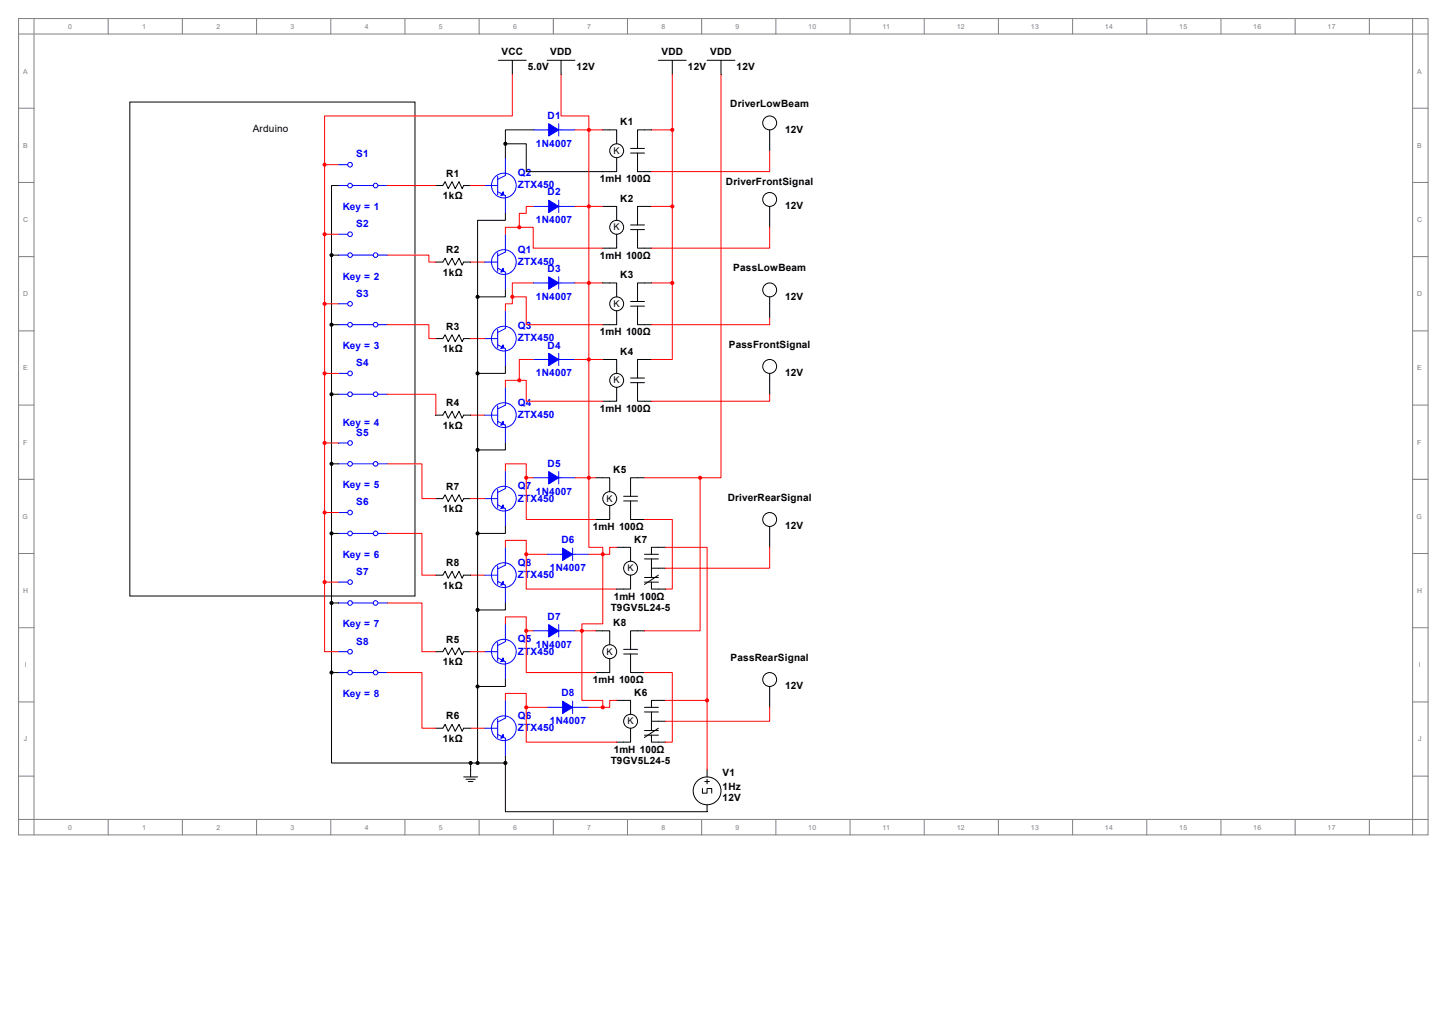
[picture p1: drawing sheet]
<svg xmlns="http://www.w3.org/2000/svg" width="594mm" height="420mm" viewBox="0 0 594 420" stroke-linecap="round" stroke-linejoin="round" font-family="sans-serif">
<g fill="none" stroke="#808080" stroke-width=".41">
<path d="M7.6 7.6h578.8v335.1h-578.8zM7.6 14h578.8M14 7.6v335.1M44.4 7.6v6.4M74.9 7.6v6.4M105.3 7.6v6.4M135.8 7.6v6.4M166.3 7.6v6.4M196.7 7.6v6.4M227.2 7.6v6.4M257.6 7.6v6.4M288.1 7.6v6.4"/>
<path d="M318.6 7.6v6.4M349 7.6v6.4M379.5 7.6v6.4M409.9 7.6v6.4M440.4 7.6v6.4M470.9 7.6v6.4M501.3 7.6v6.4M531.8 7.6v6.4M562.2 7.6v6.4M580 7.6v335.1M7.6 44.4h6.4M580 44.4h6.4"/>
<path d="M7.6 74.9h6.4M580 74.9h6.4M7.6 105.3h6.4M580 105.3h6.4M7.6 135.8h6.4M580 135.8h6.4M7.6 166.3h6.4M580 166.3h6.4M7.6 196.7h6.4M580 196.7h6.4M7.6 227.2h6.4M580 227.2h6.4"/>
<path d="M7.6 257.7h6.4M580 257.7h6.4M7.6 288.1h6.4M580 288.1h6.4M7.6 318.6h6.4M580 318.6h6.4M7.6 336.3h578.8M44.4 336.3v6.4M74.9 336.3v6.4M105.3 336.3v6.4M135.8 336.3v6.4M166.3 336.3v6.4"/>
<path d="M196.7 336.3v6.4M227.2 336.3v6.4M257.6 336.3v6.4M288.1 336.3v6.4M318.6 336.3v6.4M349 336.3v6.4M379.5 336.3v6.4M409.9 336.3v6.4M440.4 336.3v6.4M470.9 336.3v6.4M501.3 336.3v6.4M531.8 336.3v6.4"/>
<path d="M562.2 336.3v6.4"/>
</g>
<path d="M224.6 24.8h11.5M230.4 24.8v5.7M53.3 41.9h117.1v202.7h-117.1zM190.4 318.9h5.7M191.3 319.8h3.8M193.2 316v2.9M192.3 320.8h1.9" fill="none" stroke="#000" stroke-width=".41"/>
<path d="M144.7 76.2h8.6" fill="none" stroke="#00f" stroke-width=".41"/>
<g fill="none" stroke="#00f" stroke-width=".41">
<path d="M139 76.2h3.8"/>
<circle cx="143.7" cy="76.2" r=".95"/>
</g>
<g fill="none" stroke="#00f" stroke-width=".41">
<path d="M139 67.6h3.8"/>
<circle cx="143.7" cy="67.6" r=".95"/>
</g>
<g fill="none" stroke="#00f" stroke-width=".41">
<path d="M155.2 76.2h3.8M144.7 104.7h8.6"/>
<circle cx="154.2" cy="76.2" r=".95"/>
</g>
<g fill="none" stroke="#00f" stroke-width=".41">
<path d="M139 104.7h3.8"/>
<circle cx="143.7" cy="104.7" r=".95"/>
</g>
<g fill="none" stroke="#00f" stroke-width=".41">
<path d="M139 96.1h3.8"/>
<circle cx="143.7" cy="96.1" r=".95"/>
</g>
<g fill="none" stroke="#00f" stroke-width=".41">
<path d="M155.2 104.7h3.8M144.7 133.3h8.6"/>
<circle cx="154.2" cy="104.7" r=".95"/>
</g>
<g fill="none" stroke="#00f" stroke-width=".41">
<path d="M139 133.3h3.8"/>
<circle cx="143.7" cy="133.3" r=".95"/>
</g>
<g fill="none" stroke="#00f" stroke-width=".41">
<path d="M139 124.7h3.8"/>
<circle cx="143.7" cy="124.7" r=".95"/>
</g>
<g fill="none" stroke="#00f" stroke-width=".41">
<path d="M155.2 133.3h3.8M144.7 161.8h8.6"/>
<circle cx="154.2" cy="133.3" r=".95"/>
</g>
<g fill="none" stroke="#00f" stroke-width=".41">
<path d="M139 161.8h3.8"/>
<circle cx="143.7" cy="161.8" r=".95"/>
</g>
<g fill="none" stroke="#00f" stroke-width=".41">
<path d="M139 153.3h3.8"/>
<circle cx="143.7" cy="153.3" r=".95"/>
</g>
<g fill="none" stroke="#00f" stroke-width=".41">
<path d="M155.2 161.8h3.8M144.7 190.4h8.6"/>
<circle cx="154.2" cy="161.8" r=".95"/>
</g>
<g fill="none" stroke="#00f" stroke-width=".41">
<path d="M139 190.4h3.8"/>
<circle cx="143.7" cy="190.4" r=".95"/>
</g>
<g fill="none" stroke="#00f" stroke-width=".41">
<path d="M139 181.8h3.8"/>
<circle cx="143.7" cy="181.8" r=".95"/>
</g>
<g fill="none" stroke="#00f" stroke-width=".41">
<path d="M155.2 190.4h3.8M144.7 218.9h8.6"/>
<circle cx="154.2" cy="190.4" r=".95"/>
</g>
<g fill="none" stroke="#00f" stroke-width=".41">
<path d="M139 218.9h3.8"/>
<circle cx="143.7" cy="218.9" r=".95"/>
</g>
<g fill="none" stroke="#00f" stroke-width=".41">
<path d="M139 210.4h3.8"/>
<circle cx="143.7" cy="210.4" r=".95"/>
</g>
<g fill="none" stroke="#00f" stroke-width=".41">
<path d="M155.2 218.9h3.8"/>
<circle cx="154.2" cy="218.9" r=".95"/>
</g>
<g fill="none" stroke="#000" stroke-width=".41">
<path d="M204.7 24.8h11.4M210.4 24.8v5.7M136.1 218.9h2.9"/>
<circle cx="136.1" cy="218.9" r=".63"/>
</g>
<circle cx="136.1" cy="218.9" r=".63" fill="#000"/>
<path d="M225.3 50.8l4.1 2.5-4.1 2.5z" fill="#00f"/>
<path d="M224.6 53.3h5.8M225.3 50.8l4.1 2.5-4.1 2.5zM229.4 50.8v5" fill="none" stroke="#00f" stroke-width=".41"/>
<path d="M218.9 53.3h5.7" fill="none" stroke="#00f" stroke-width=".41"/>
<g fill="none" stroke="#00f" stroke-width=".41">
<path d="M230.4 53.3h5.7M204.3 72.4v7.6M204.3 78.7l3.2 1.6v1.6M207.5 70.4v1.6l-3.2 1.6"/>
<circle cx="206.9" cy="76.2" r="5.1"/>
</g>
<g fill="none" stroke="#000" stroke-width=".41">
<path d="M247.5 53.3h5.7v5.7M267.5 53.3h-5.7v7.6M179 76.2h2.8l1-1.6 1.2 2.8 1.6-2.8 1.3 2.8 1.6-2.8 1.2 2.8 .7-1.2h2.8M253.2 64.7v5.7h-5.7M258.9 60.9h5.7M258.9 62.8h5.7M261.8 62.8v7.6h5.7"/>
<circle cx="253.2" cy="61.9" r="2.85"/>
</g>
<path d="M206.6 78.7l.3 1.3-1.3 .3z" fill="#00f"/>
<path d="M201.8 76.2h2.5M206.6 78.7l.3 1.3-1.3 .3z" fill="none" stroke="#00f" stroke-width=".41"/>
<path d="M207.5 64.7v5.7" fill="none" stroke="#00f" stroke-width=".41"/>
<path d="M198.9 76.2h2.9" fill="none" stroke="#00f" stroke-width=".41"/>
<path d="M207.5 81.9v5.7M144.7 247.5h8.6" fill="none" stroke="#00f" stroke-width=".41"/>
<path d="M193.2 76.2h5.7" fill="none" stroke="#f00" stroke-width=".41"/>
<g fill="none" stroke="#00f" stroke-width=".41">
<path d="M139 247.5h3.8"/>
<circle cx="143.7" cy="247.5" r=".95"/>
</g>
<g fill="none" stroke="#00f" stroke-width=".41">
<path d="M139 238.9h3.8"/>
<circle cx="143.7" cy="238.9" r=".95"/>
</g>
<g fill="none" stroke="#00f" stroke-width=".41">
<path d="M155.2 247.5h3.8M144.7 276.1h8.6"/>
<circle cx="154.2" cy="247.5" r=".95"/>
</g>
<g fill="none" stroke="#00f" stroke-width=".41">
<path d="M139 276.1h3.8"/>
<circle cx="143.7" cy="276.1" r=".95"/>
</g>
<g fill="none" stroke="#00f" stroke-width=".41">
<path d="M139 267.5h3.8"/>
<circle cx="143.7" cy="267.5" r=".95"/>
</g>
<g fill="none" stroke="#00f" stroke-width=".41">
<path d="M155.2 276.1h3.8"/>
<circle cx="154.2" cy="276.1" r=".95"/>
</g>
<g fill="#000">
<circle cx="136.1" cy="104.7" r=".63"/>
<circle cx="136.1" cy="133.3" r=".63"/>
<circle cx="136.1" cy="161.8" r=".63"/>
<circle cx="136.1" cy="190.4" r=".63"/>
<circle cx="136.1" cy="247.5" r=".63"/>
<circle cx="136.1" cy="276.1" r=".63"/>
</g>
<g fill="none" stroke="#000" stroke-width=".41">
<path d="M139 76.2h-2.9v28.5M136.1 104.7v171.4h2.9M136.1 104.7h2.9M136.1 133.3h2.9M136.1 161.8h2.9M136.1 190.4h2.9M136.1 247.5h2.9"/>
<circle cx="136.1" cy="104.7" r=".63"/>
<circle cx="136.1" cy="133.3" r=".63"/>
<circle cx="136.1" cy="161.8" r=".63"/>
<circle cx="136.1" cy="190.4" r=".63"/>
<circle cx="136.1" cy="247.5" r=".63"/>
<circle cx="136.1" cy="276.1" r=".63"/>
</g>
<path d="M159 76.2h20" fill="none" stroke="#f00" stroke-width=".41"/>
<circle cx="133.3" cy="67.6" r=".63" fill="#f00"/>
<g fill="none" stroke="#f00" stroke-width=".41">
<path d="M210.4 30.5v17.1h-77.1v20h5.7"/>
<circle cx="133.3" cy="67.6" r=".63"/>
</g>
<circle cx="133.3" cy="96.1" r=".63" fill="#f00"/>
<g fill="none" stroke="#f00" stroke-width=".41">
<path d="M133.3 67.6v28.5h5.7"/>
<circle cx="133.3" cy="96.1" r=".63"/>
</g>
<circle cx="133.3" cy="124.7" r=".63" fill="#f00"/>
<g fill="none" stroke="#f00" stroke-width=".41">
<path d="M133.3 96.1v28.6h5.7"/>
<circle cx="133.3" cy="124.7" r=".63"/>
</g>
<circle cx="133.3" cy="153.3" r=".63" fill="#f00"/>
<g fill="none" stroke="#f00" stroke-width=".41">
<path d="M133.3 124.7v28.6h5.7"/>
<circle cx="133.3" cy="153.3" r=".63"/>
</g>
<circle cx="133.3" cy="181.8" r=".63" fill="#f00"/>
<g fill="none" stroke="#f00" stroke-width=".41">
<path d="M133.3 153.3v28.5h5.7"/>
<circle cx="133.3" cy="181.8" r=".63"/>
</g>
<circle cx="133.3" cy="210.4" r=".63" fill="#f00"/>
<g fill="none" stroke="#f00" stroke-width=".41">
<path d="M133.3 181.8v28.6h5.7"/>
<circle cx="133.3" cy="210.4" r=".63"/>
</g>
<circle cx="133.3" cy="238.9" r=".63" fill="#f00"/>
<g fill="none" stroke="#f00" stroke-width=".41">
<path d="M133.3 210.4v28.5M133.3 238.9v28.6h5.7M133.3 238.9h5.7"/>
<circle cx="133.3" cy="238.9" r=".63"/>
</g>
<circle cx="207.5" cy="59" r=".63" fill="#000"/>
<g fill="none" stroke="#000" stroke-width=".41">
<path d="M207.5 59h8.6v11.4h31.4M207.5 59v5.7M218.9 53.3h-11.4v5.7"/>
<circle cx="207.5" cy="59" r=".63"/>
</g>
<circle cx="241.8" cy="53.3" r=".63" fill="#f00"/>
<g fill="none" stroke="#f00" stroke-width=".41">
<path d="M236.1 53.3h11.4"/>
<circle cx="241.8" cy="53.3" r=".63"/>
</g>
<path d="M225.3 82.2l4.1 2.5-4.1 2.6z" fill="#00f"/>
<path d="M224.6 84.7h5.8M225.3 82.2l4.1 2.5-4.1 2.6zM229.4 82.2v5.1" fill="none" stroke="#00f" stroke-width=".41"/>
<path d="M218.9 84.7h5.7" fill="none" stroke="#00f" stroke-width=".41"/>
<g fill="none" stroke="#00f" stroke-width=".41">
<path d="M230.4 84.7h5.7M204.3 103.8v7.6M204.3 110.1l3.2 1.6v1.6M207.5 101.9v1.5l-3.2 1.6"/>
<circle cx="206.9" cy="107.6" r="5.1"/>
</g>
<g fill="none" stroke="#000" stroke-width=".41">
<path d="M247.5 84.7h5.7v5.7M253.2 96.1v5.8h-5.7M258.9 92.3h5.7M258.9 94.2h5.7M261.8 94.2v7.7h5.7M267.5 84.7h-5.7v7.6M179 107.6h2.8l1-1.6 1.2 2.8 1.6-2.8 1.3 2.8 1.6-2.8 1.2 2.8 .7-1.2h2.8"/>
<circle cx="253.2" cy="93.3" r="2.85"/>
</g>
<path d="M206.6 110.1l.3 1.3-1.3 .3z" fill="#00f"/>
<path d="M201.8 107.6h2.5M206.6 110.1l.3 1.3-1.3 .3z" fill="none" stroke="#00f" stroke-width=".41"/>
<path d="M207.5 96.1v5.8" fill="none" stroke="#00f" stroke-width=".41"/>
<path d="M198.9 107.6h2.9" fill="none" stroke="#00f" stroke-width=".41"/>
<path d="M207.5 113.3v5.7" fill="none" stroke="#00f" stroke-width=".41"/>
<path d="M225.3 113.6l4.1 2.5-4.1 2.6z" fill="#00f"/>
<path d="M224.6 116.1h5.8M225.3 113.6l4.1 2.5-4.1 2.6zM229.4 113.6v5.1" fill="none" stroke="#00f" stroke-width=".41"/>
<path d="M218.9 116.1h5.7" fill="none" stroke="#00f" stroke-width=".41"/>
<g fill="none" stroke="#00f" stroke-width=".41">
<path d="M230.4 116.1h5.7M204.3 135.2v7.6M207.5 133.3v1.6l-3.2 1.5M204.3 141.5l3.2 1.6v1.6"/>
<circle cx="206.9" cy="139" r="5.1"/>
</g>
<g fill="none" stroke="#000" stroke-width=".41">
<path d="M247.5 116.1h5.7v5.7M267.5 116.1h-5.7v7.7M179 139h2.8l1-1.6 1.2 2.9 1.6-2.9 1.3 2.9 1.6-2.9 1.2 2.9 .7-1.3h2.8M253.2 127.6v5.7h-5.7M258.9 123.8h5.7M258.9 125.7h5.7M261.8 125.7v7.6h5.7"/>
<circle cx="253.2" cy="124.7" r="2.85"/>
</g>
<path d="M206.6 141.5l.3 1.3-1.3 .3z" fill="#00f"/>
<path d="M201.8 139h2.5M206.6 141.5l.3 1.3-1.3 .3z" fill="none" stroke="#00f" stroke-width=".41"/>
<path d="M207.5 127.6v5.7" fill="none" stroke="#00f" stroke-width=".41"/>
<path d="M198.9 139h2.9" fill="none" stroke="#00f" stroke-width=".41"/>
<path d="M207.5 144.7v5.7" fill="none" stroke="#00f" stroke-width=".41"/>
<path d="M225.3 145l4.1 2.6-4.1 2.5z" fill="#00f"/>
<path d="M224.6 147.6h5.8M225.3 145l4.1 2.6-4.1 2.5zM229.4 145v5.1" fill="none" stroke="#00f" stroke-width=".41"/>
<path d="M218.9 147.6h5.7" fill="none" stroke="#00f" stroke-width=".41"/>
<g fill="none" stroke="#00f" stroke-width=".41">
<path d="M230.4 147.6h5.7M204.3 166.6v7.6M204.3 172.9l3.2 1.6v1.6M207.5 164.7v1.6l-3.2 1.6"/>
<circle cx="206.9" cy="170.4" r="5.1"/>
</g>
<g fill="none" stroke="#000" stroke-width=".41">
<path d="M247.5 147.6h5.7v5.7M253.2 159v5.7h-5.7M258.9 155.2h5.7M258.9 157.1h5.7M261.8 157.1v7.6h5.7M267.5 147.6h-5.7v7.6M179 170.4h2.8l1-1.6 1.2 2.9 1.6-2.9 1.3 2.9 1.6-2.9 1.2 2.9 .7-1.3h2.8"/>
<circle cx="253.2" cy="156.1" r="2.85"/>
</g>
<path d="M206.6 172.9l.3 1.3-1.3 .3z" fill="#00f"/>
<path d="M201.8 170.4h2.5M206.6 172.9l.3 1.3-1.3 .3z" fill="none" stroke="#00f" stroke-width=".41"/>
<path d="M207.5 159v5.7" fill="none" stroke="#00f" stroke-width=".41"/>
<path d="M198.9 170.4h2.9" fill="none" stroke="#00f" stroke-width=".41"/>
<g fill="none" stroke="#00f" stroke-width=".41">
<path d="M207.5 176.1v5.7M207.5 199v1.5l-3.2 1.6M204.3 207.2l3.2 1.6v1.6M204.3 200.9v7.6"/>
<circle cx="206.9" cy="204.7" r="5.1"/>
</g>
<path d="M193.2 107.6h5.7M193.2 139h5.7M193.2 170.4h5.7" fill="none" stroke="#f00" stroke-width=".41"/>
<circle cx="193.2" cy="313.2" r=".63" fill="#000"/>
<g fill="none" stroke="#000" stroke-width=".41">
<path d="M179 204.7h2.8l1-1.6 1.2 2.8 1.6-2.8 1.3 2.8 1.6-2.8 1.2 2.8 .7-1.2h2.8M253.2 224.7h5.7v5.7M258.9 236.1v5.7h-5.7M264.6 227.5h5.7M264.6 229.4h5.7M264.6 237h5.7M264.6 238.9h5.7M267.5 238.9v2.9h5.7M267.5 233.2h5.7M267.5 229.4v7.6M270.3 236.1l-5.7 3.8M273.2 224.7h-5.7v2.8"/>
<path d="M136.1 276.1v37.1h57.1v2.8"/>
<circle cx="258.9" cy="233.2" r="2.85"/>
<circle cx="193.2" cy="313.2" r=".63"/>
</g>
<path d="M206.6 207.2l.3 1.3-1.3 .3z" fill="#00f"/>
<path d="M201.8 204.7h2.5M206.6 207.2l.3 1.3-1.3 .3z" fill="none" stroke="#00f" stroke-width=".41"/>
<path d="M207.5 193.2v5.8" fill="none" stroke="#00f" stroke-width=".41"/>
<path d="M198.9 204.7h2.9" fill="none" stroke="#00f" stroke-width=".41"/>
<g fill="none" stroke="#00f" stroke-width=".41">
<path d="M207.5 210.4v5.7M204.3 238.6l3.2 1.6v1.6M204.3 232.3v7.6M207.5 230.4v1.5l-3.2 1.6"/>
<circle cx="206.9" cy="236.1" r="5.1"/>
</g>
<path d="M179 236.1h2.8l1-1.6 1.2 2.8 1.6-2.8 1.3 2.8 1.6-2.8 1.2 2.8 .7-1.2h2.8" fill="none" stroke="#000" stroke-width=".41"/>
<path d="M206.6 238.6l.3 1.3-1.3 .3z" fill="#00f"/>
<path d="M201.8 236.1h2.5M206.6 238.6l.3 1.3-1.3 .3z" fill="none" stroke="#00f" stroke-width=".41"/>
<path d="M207.5 224.7v5.7" fill="none" stroke="#00f" stroke-width=".41"/>
<path d="M198.9 236.1h2.9" fill="none" stroke="#00f" stroke-width=".41"/>
<path d="M207.5 241.8v5.7" fill="none" stroke="#00f" stroke-width=".41"/>
<path d="M159 104.7h17.1v2.9h2.9M193.2 204.7h5.7M193.2 236.1h5.7" fill="none" stroke="#f00" stroke-width=".41"/>
<g fill="none" stroke="#000" stroke-width=".41">
<path d="M290.3 316v2.9M290.3 319.8v1.9M288.4 323.7v1.9h1.9v-1.9h1.9v1.9M289.4 320.8h1.9M290.3 330.3v2.9"/>
<circle cx="290.3" cy="324.6" r="5.7"/>
</g>
<circle cx="213.2" cy="93.3" r=".63" fill="#f00"/>
<g fill="none" stroke="#f00" stroke-width=".41">
<path d="M213.2 93.3h-5.7v2.8M213.2 93.3h5.7v8.6h28.6M218.9 84.7h-2.8v2.9h-2.9v5.7"/>
<circle cx="213.2" cy="93.3" r=".63"/>
</g>
<circle cx="241.8" cy="84.7" r=".63" fill="#f00"/>
<g fill="none" stroke="#f00" stroke-width=".41">
<path d="M241.8 53.3v31.4M236.1 84.7h11.4"/>
<circle cx="241.8" cy="84.7" r=".63"/>
</g>
<circle cx="241.8" cy="116.1" r=".63" fill="#f00"/>
<g fill="none" stroke="#f00" stroke-width=".41">
<path d="M241.8 84.7v31.4M236.1 116.1h11.4"/>
<circle cx="241.8" cy="116.1" r=".63"/>
</g>
<circle cx="241.8" cy="147.5" r=".63" fill="#f00"/>
<g fill="none" stroke="#f00" stroke-width=".41">
<path d="M241.8 116.1v31.5M236.1 147.6h11.4"/>
<circle cx="241.8" cy="147.5" r=".63"/>
</g>
<g fill="#000">
<circle cx="196.1" cy="121.8" r=".63"/>
<circle cx="196.1" cy="153.3" r=".63"/>
</g>
<g fill="none" stroke="#000" stroke-width=".41">
<path d="M207.5 87.6v2.8h-11.4v31.4M207.5 119v2.8h-11.4M196.1 121.8v31.5h11.4v-2.9"/>
<circle cx="196.1" cy="121.8" r=".63"/>
<circle cx="196.1" cy="153.3" r=".63"/>
</g>
<circle cx="213.2" cy="156.1" r=".63" fill="#f00"/>
<g fill="none" stroke="#f00" stroke-width=".41">
<path d="M213.2 156.1h-5.7v2.9M213.2 156.1h2.9v8.6h31.4M218.9 147.6h-5.7v8.5"/>
<circle cx="213.2" cy="156.1" r=".63"/>
</g>
<circle cx="210.4" cy="121.8" r=".63" fill="#f00"/>
<g fill="none" stroke="#f00" stroke-width=".41">
<path d="M230.4 30.5v17.1h11.4v5.7M218.9 116.1h-8.5v5.7M159 133.3h17.1v5.7h2.9M210.4 121.8v2.9h-2.9v2.9M210.4 121.8h5.7v11.5h31.4M159 161.8h20v8.6"/>
<circle cx="210.4" cy="121.8" r=".63"/>
</g>
<circle cx="196.1" cy="184.7" r=".63" fill="#000"/>
<g fill="none" stroke="#000" stroke-width=".41">
<path d="M196.1 153.3v31.4h11.4v-2.9M244.6 196.1h5.7v5.7M264.6 196.1h-5.7v7.6M250.3 207.5v5.7h-5.7M256.1 203.7h5.7M256.1 205.6h5.7M258.9 205.6v7.6h5.7"/>
<circle cx="196.1" cy="184.7" r=".63"/>
<circle cx="250.3" cy="204.7" r="2.85"/>
</g>
<path d="M225.3 193.6l4.1 2.5-4.1 2.5z" fill="#00f"/>
<path d="M224.6 196.1h5.8M225.3 193.6l4.1 2.5-4.1 2.5zM229.4 193.6v5" fill="none" stroke="#00f" stroke-width=".41"/>
<path d="M218.9 196.1h5.7" fill="none" stroke="#00f" stroke-width=".41"/>
<path d="M230.4 196.1h5.7" fill="none" stroke="#00f" stroke-width=".41"/>
<circle cx="216.1" cy="196.1" r=".63" fill="#f00"/>
<g fill="none" stroke="#f00" stroke-width=".41">
<path d="M159 190.4h14.2v14.3h5.8M207.5 193.2v-2.8h8.6v5.7M216.1 196.1v17.1h28.5M216.1 196.1h2.8M159 218.9h14.2v17.2h5.8"/>
<circle cx="216.1" cy="196.1" r=".63"/>
</g>
<g fill="#000">
<circle cx="196.1" cy="218.9" r=".63"/>
<circle cx="196.1" cy="250.4" r=".63"/>
</g>
<g fill="none" stroke="#000" stroke-width=".41">
<path d="M196.1 184.7v65.7h11.4v-2.9M207.5 216.1v2.8h-11.4"/>
<circle cx="196.1" cy="218.9" r=".63"/>
<circle cx="196.1" cy="250.4" r=".63"/>
</g>
<path d="M231 225l4.1 2.5-4.1 2.5z" fill="#00f"/>
<path d="M230.4 227.5h5.7M231 225l4.1 2.5-4.1 2.5zM235.1 225v5" fill="none" stroke="#00f" stroke-width=".41"/>
<path d="M224.6 227.5h5.8" fill="none" stroke="#00f" stroke-width=".41"/>
<path d="M236.1 227.5h5.7" fill="none" stroke="#00f" stroke-width=".41"/>
<circle cx="216.1" cy="227.5" r=".63" fill="#f00"/>
<g fill="none" stroke="#f00" stroke-width=".41">
<path d="M207.5 224.7v-2.9h8.6v5.7M216.1 227.5v14.3h37.1M216.1 227.5h8.5"/>
<circle cx="216.1" cy="227.5" r=".63"/>
</g>
<g fill="none" stroke="#000" stroke-width=".41">
<path d="M179 267.5h2.8l1-1.6 1.2 2.9 1.6-2.9 1.3 2.9 1.6-2.9 1.2 2.9 .7-1.3h2.8M253.2 287.5h5.7v5.7M258.9 298.9v5.7h-5.7M264.6 290.3h5.7M264.6 292.2h5.7M264.6 299.9h5.7M267.5 296h5.7M267.5 292.2v7.7M270.3 298.9l-5.7 3.8M273.2 287.5h-5.7v2.8M264.6 301.8h5.7M267.5 301.8v2.8h5.7"/>
<circle cx="258.9" cy="296" r="2.85"/>
</g>
<g fill="none" stroke="#00f" stroke-width=".41">
<path d="M204.3 263.7v7.6M204.3 270l3.2 1.6v1.6M207.5 261.8v1.6l-3.2 1.6"/>
<circle cx="206.9" cy="267.5" r="5.1"/>
</g>
<path d="M206.6 270l.3 1.3-1.3 .3z" fill="#00f"/>
<path d="M201.8 267.5h2.5M206.6 270l.3 1.3-1.3 .3z" fill="none" stroke="#00f" stroke-width=".41"/>
<path d="M207.5 256.1v5.7" fill="none" stroke="#00f" stroke-width=".41"/>
<path d="M198.9 267.5h2.9" fill="none" stroke="#00f" stroke-width=".41"/>
<g fill="none" stroke="#00f" stroke-width=".41">
<path d="M207.5 273.2v5.7M204.3 295.1v7.6M207.5 293.2v1.6l-3.2 1.6M204.3 301.4l3.2 1.6v1.6"/>
<circle cx="206.9" cy="298.9" r="5.1"/>
</g>
<path d="M179 298.9h2.8l1-1.6 1.2 2.9 1.6-2.9 1.3 2.9 1.6-2.9 1.2 2.9 .7-1.3h2.8" fill="none" stroke="#000" stroke-width=".41"/>
<path d="M206.6 301.4l.3 1.3-1.3 .3z" fill="#00f"/>
<path d="M201.8 298.9h2.5M206.6 301.4l.3 1.3-1.3 .3z" fill="none" stroke="#00f" stroke-width=".41"/>
<path d="M207.5 287.5v5.7" fill="none" stroke="#00f" stroke-width=".41"/>
<path d="M198.9 298.9h2.9" fill="none" stroke="#00f" stroke-width=".41"/>
<path d="M207.5 304.6v5.7" fill="none" stroke="#00f" stroke-width=".41"/>
<g fill="none" stroke="#000" stroke-width=".41">
<path d="M196.1 250.4v62.8h-2.9M244.6 258.9h5.7v5.7M264.6 258.9h-5.7v7.6M207.5 278.9v2.9h-11.4M250.3 270.3v5.8h-5.7M256.1 266.5h5.7M256.1 268.4h5.7M258.9 268.4v7.7h5.7"/>
<circle cx="250.3" cy="267.5" r="2.85"/>
<circle cx="196.1" cy="281.8" r=".63"/>
<circle cx="196.1" cy="313.2" r=".63"/>
</g>
<g fill="#000">
<circle cx="196.1" cy="281.8" r=".63"/>
<circle cx="196.1" cy="313.2" r=".63"/>
</g>
<path d="M159 247.5h14.2v20h5.8M159 276.1h14.2v22.8h5.8M193.2 267.5h5.7M193.2 298.9h5.7" fill="none" stroke="#f00" stroke-width=".41"/>
<path d="M225.3 256.4l4.1 2.5-4.1 2.6z" fill="#00f"/>
<path d="M224.6 258.9h5.8M225.3 256.4l4.1 2.5-4.1 2.6zM229.4 256.4v5.1" fill="none" stroke="#00f" stroke-width=".41"/>
<path d="M218.9 258.9h5.7" fill="none" stroke="#00f" stroke-width=".41"/>
<path d="M230.4 258.9h5.7" fill="none" stroke="#00f" stroke-width=".41"/>
<path d="M231 287.8l4.1 2.5-4.1 2.6z" fill="#00f"/>
<path d="M230.4 290.3h5.7M231 287.8l4.1 2.5-4.1 2.6zM235.1 287.8v5.1" fill="none" stroke="#00f" stroke-width=".41"/>
<path d="M224.6 290.3h5.8" fill="none" stroke="#00f" stroke-width=".41"/>
<path d="M236.1 290.3h5.7" fill="none" stroke="#00f" stroke-width=".41"/>
<circle cx="216.1" cy="258.9" r=".63" fill="#f00"/>
<g fill="none" stroke="#f00" stroke-width=".41">
<path d="M207.5 256.1v-2.9h8.6v5.7M216.1 258.9v17.2h28.5M216.1 258.9h2.8"/>
<circle cx="216.1" cy="258.9" r=".63"/>
</g>
<circle cx="216.1" cy="290.3" r=".63" fill="#f00"/>
<g fill="none" stroke="#f00" stroke-width=".41">
<path d="M207.5 287.5v-2.9h8.6v5.7M216.1 290.3v14.3h37.1M216.1 290.3h8.5"/>
<circle cx="216.1" cy="290.3" r=".63"/>
</g>
<circle cx="207.5" cy="313.2" r=".63" fill="#000"/>
<g fill="none" stroke="#000" stroke-width=".41">
<path d="M270.3 24.8h11.5M276 24.8v5.7M196.1 313.2h11.4M207.5 313.2v20h82.8M207.5 310.3v2.9"/>
<circle cx="207.5" cy="313.2" r=".63"/>
</g>
<circle cx="276" cy="53.3" r=".63" fill="#f00"/>
<g fill="none" stroke="#f00" stroke-width=".41">
<path d="M276 30.5v22.8h-8.5"/>
<circle cx="276" cy="53.3" r=".63"/>
</g>
<circle cx="276" cy="84.7" r=".63" fill="#f00"/>
<g fill="none" stroke="#f00" stroke-width=".41">
<path d="M276 53.3v31.4h-8.5"/>
<circle cx="276" cy="84.7" r=".63"/>
</g>
<circle cx="276" cy="116.1" r=".63" fill="#f00"/>
<g fill="none" stroke="#f00" stroke-width=".41">
<path d="M276 84.7v31.4M267.5 116.1h8.5M276 116.1v31.5h-8.5"/>
<circle cx="276" cy="116.1" r=".63"/>
</g>
<path d="M290.3 24.8h11.4M296 24.8v5.7" fill="none" stroke="#000" stroke-width=".41"/>
<circle cx="287.5" cy="196.1" r=".63" fill="#f00"/>
<g fill="none" stroke="#f00" stroke-width=".41">
<path d="M296 30.5v165.6h-8.5M316 61.9v8.5h-48.5M316 93.3v8.6h-48.5M316 130.4v2.9h-48.5M316 161.8v2.9h-48.5M264.6 196.1h22.9M287.5 196.1v62.8h-22.9M316 224.7v8.5h-42.8M316 290.3v5.7h-42.8"/>
<circle cx="287.5" cy="196.1" r=".63"/>
</g>
<g fill="none" stroke="#000" stroke-width=".41">
<path d="M316 53.3v8.6M316 84.7v8.6M316 121.8v8.6M316 153.3v8.5M316 216.1v8.6M316 281.8v8.5"/>
<circle cx="316" cy="50.5" r="2.86"/>
<circle cx="316" cy="81.9" r="2.85"/>
<circle cx="316" cy="119" r="2.85"/>
<circle cx="316" cy="150.4" r="2.85"/>
<circle cx="316" cy="213.2" r="2.85"/>
<circle cx="316" cy="278.9" r="2.85"/>
</g>
<circle cx="241.8" cy="196.1" r=".63" fill="#f00"/>
<g fill="none" stroke="#f00" stroke-width=".41">
<path d="M241.8 147.6v48.5M236.1 196.1h8.5"/>
<circle cx="241.8" cy="196.1" r=".63"/>
</g>
<circle cx="247.5" cy="227.5" r=".63" fill="#f00"/>
<g fill="none" stroke="#f00" stroke-width=".41">
<path d="M241.8 196.1v28.6h5.7v2.8M241.8 227.5h5.7M253.2 224.7h-2.9v2.8h-2.8"/>
<circle cx="247.5" cy="227.5" r=".63"/>
</g>
<circle cx="238.9" cy="258.9" r=".63" fill="#f00"/>
<g fill="none" stroke="#f00" stroke-width=".41">
<path d="M247.5 227.5v28.6h-8.6v2.8M236.1 258.9h8.5"/>
<circle cx="238.9" cy="258.9" r=".63"/>
</g>
<circle cx="247.5" cy="290.3" r=".63" fill="#f00"/>
<g fill="none" stroke="#f00" stroke-width=".41">
<path d="M264.6 213.2h11.4v28.6h-2.8M238.9 258.9v28.6h8.6v2.8M264.6 276.1h11.4v28.5h-2.8M241.8 290.3h5.7M253.2 287.5h-2.9v2.8h-2.8"/>
<circle cx="247.5" cy="290.3" r=".63"/>
</g>
<circle cx="290.3" cy="287.5" r=".63" fill="#f00"/>
<g fill="none" stroke="#f00" stroke-width=".41">
<path d="M273.2 224.7h17.1v62.8M273.2 287.5h17.1M290.3 287.5v28.5"/>
<circle cx="290.3" cy="287.5" r=".63"/>
</g>
<g font-size="4.1">
<text x="205.9" y="22.8">VCC</text>
<text x="225.9" y="22.8">VDD</text>
<text x="271.6" y="22.8">VDD</text>
<text x="291.5" y="22.8">VDD</text>
<text x="216.7" y="28.8">5.0V</text>
<text x="236.7" y="28.8">12V</text>
<text x="282.4" y="28.8">12V</text>
<text x="302.4" y="28.8">12V</text>
<text x="299.8" y="44">DriverLowBeam</text>
<text x="254.6" y="51.3">K1</text>
<text x="103.8" y="54.2">Arduino</text>
<text x="322.3" y="54.5">12V</text>
<text x="183.2" y="72.6">R1</text>
<text x="246.3" y="74.8">1mH 100Ω</text>
<text x="298.1" y="76.1">DriverFrontSignal</text>
<text x="181.9" y="81.8">1kΩ</text>
<text x="254.6" y="82.7">K2</text>
<text x="322.3" y="85.9">12V</text>
<text x="183.2" y="104">R2</text>
<text x="246.3" y="106.2">1mH 100Ω</text>
<text x="181.9" y="113.2">1kΩ</text>
<text x="301" y="111.3">PassLowBeam</text>
<text x="254.6" y="114.1">K3</text>
<text x="322.3" y="123">12V</text>
<text x="183.2" y="135.4">R3</text>
<text x="246.3" y="137.6">1mH 100Ω</text>
<text x="299.3" y="142.7">PassFrontSignal</text>
<text x="181.9" y="144.6">1kΩ</text>
<text x="254.6" y="145.5">K4</text>
<text x="322.3" y="154.4">12V</text>
<text x="183.2" y="166.8">R4</text>
<text x="246.3" y="169">1mH 100Ω</text>
<text x="181.9" y="176">1kΩ</text>
<text x="251.8" y="194.1">K5</text>
<text x="183.2" y="201.1">R7</text>
<text x="298.8" y="205.5">DriverRearSignal</text>
<text x="181.9" y="210.3">1kΩ</text>
<text x="243.5" y="217.6">1mH 100Ω</text>
<text x="322.3" y="217.3">12V</text>
<text x="260.3" y="222.7">K7</text>
<text x="183.2" y="232.5">R8</text>
<text x="181.9" y="241.7">1kΩ</text>
<text x="250.8" y="250.9">T9GV5L24-5</text>
<text x="252.1" y="246.1">1mH 100Ω</text>
<text x="251.8" y="256.9">K8</text>
<text x="183.2" y="263.9">R5</text>
<text x="181.9" y="273.1">1kΩ</text>
<text x="300" y="271.2">PassRearSignal</text>
<text x="243.5" y="280.4">1mH 100Ω</text>
<text x="260.3" y="285.5">K6</text>
<text x="322.3" y="283">12V</text>
<text x="183.2" y="295.3">R6</text>
<text x="181.9" y="304.5">1kΩ</text>
<text x="252.1" y="309">1mH 100Ω</text>
<text x="250.8" y="313.7">T9GV5L24-5</text>
<text x="296.7" y="318.5">V1</text>
<text x="296.7" y="324.2">1Hz</text>
<text x="296.7" y="328.9">12V</text>
</g>
<g font-size="4.1" fill="#00f">
<text x="224.8" y="48.8">D1</text>
<text x="146.2" y="64.6">S1</text>
<text x="220" y="60.2">1N4007</text>
<text x="212.6" y="72.3">Q2</text>
<text x="212.6" y="77.3">ZTX450</text>
<text x="224.8" y="80.2">D2</text>
<text x="140.7" y="86.2">Key = 1</text>
<text x="146.2" y="93.2">S2</text>
<text x="220" y="91.6">1N4007</text>
<text x="212.6" y="103.7">Q1</text>
<text x="212.6" y="108.8">ZTX450</text>
<text x="224.8" y="111.6">D3</text>
<text x="140.7" y="114.8">Key = 2</text>
<text x="146.2" y="121.8">S3</text>
<text x="220" y="123">1N4007</text>
<text x="212.6" y="135.1">Q3</text>
<text x="140.7" y="143.3">Key = 3</text>
<text x="212.6" y="140.2">ZTX450</text>
<text x="224.8" y="143">D4</text>
<text x="146.2" y="150.3">S4</text>
<text x="220" y="154.4">1N4007</text>
<text x="212.6" y="166.5">Q4</text>
<text x="212.6" y="171.6">ZTX450</text>
<text x="140.7" y="175">Key = 4</text>
<text x="146.2" y="178.9">S5</text>
<text x="224.8" y="191.6">D5</text>
<text x="140.7" y="200.4">Key = 5</text>
<text x="212.6" y="200.8">Q7</text>
<text x="220" y="203">1N4007</text>
<text x="146.2" y="207.4">S6</text>
<text x="212.6" y="205.9">ZTX450</text>
<text x="230.5" y="223">D6</text>
<text x="140.7" y="229">Key = 6</text>
<text x="212.6" y="232.2">Q8</text>
<text x="146.2" y="236">S7</text>
<text x="212.6" y="237.3">ZTX450</text>
<text x="225.8" y="234.4">1N4007</text>
<text x="140.7" y="257.6">Key = 7</text>
<text x="224.8" y="254.4">D7</text>
<text x="212.6" y="263.6">Q5</text>
<text x="146.2" y="264.5">S8</text>
<text x="212.6" y="268.7">ZTX450</text>
<text x="220" y="265.8">1N4007</text>
<text x="140.7" y="286.1">Key = 8</text>
<text x="230.5" y="285.8">D8</text>
<text x="212.6" y="295">Q6</text>
<text x="225.8" y="297.2">1N4007</text>
<text x="212.6" y="300.1">ZTX450</text>
</g>
<g font-size="3.8">
<text x="251.9" y="63.1">K</text>
<text x="251.9" y="94.5">K</text>
<text x="251.9" y="125.9">K</text>
<text x="251.9" y="157.3">K</text>
<text x="249.1" y="205.9">K</text>
<text x="257.6" y="234.4">K</text>
<text x="249.1" y="268.7">K</text>
<text x="257.6" y="297.3">K</text>
</g>
<g font-size="2.8" fill="#808080">
<text x="27.9" y="11.8">0</text>
<text x="58.3" y="11.8">1</text>
<text x="88.9" y="11.8">2</text>
<text x="119.3" y="11.8">3</text>
<text x="149.8" y="11.8">4</text>
<text x="180.2" y="11.8">5</text>
<text x="210.7" y="11.8">6</text>
<text x="241.1" y="11.8">7</text>
<text x="271.6" y="11.8">8</text>
<text x="302" y="11.8">9</text>
<text x="331.9" y="11.8">10</text>
<text x="362.3" y="11.8">11</text>
<text x="392.8" y="11.8">12</text>
<text x="423.3" y="11.8">13</text>
<text x="453.7" y="11.8">14</text>
<text x="484.2" y="11.8">15</text>
<text x="514.6" y="11.8">16</text>
<text x="545.1" y="11.8">17</text>
<text x="9.5" y="30.2">A</text>
<text x="581.9" y="30.2">A</text>
<text x="9.5" y="60.7">B</text>
<text x="581.9" y="60.7">B</text>
<text x="9.5" y="91.1">C</text>
<text x="581.9" y="91.1">C</text>
<text x="9.5" y="121.6">D</text>
<text x="581.9" y="121.6">D</text>
<text x="9.5" y="152">E</text>
<text x="581.9" y="152">E</text>
<text x="9.5" y="182.5">F</text>
<text x="581.9" y="182.5">F</text>
<text x="9.2" y="212.9">G</text>
<text x="581.6" y="212.9">G</text>
<text x="9.5" y="243.4">H</text>
<text x="581.9" y="243.4">H</text>
<text x="10.2" y="273.9">I</text>
<text x="582.5" y="273.9">I</text>
<text x="9.8" y="304.3">J</text>
<text x="582.3" y="304.3">J</text>
<text x="27.9" y="340.5">0</text>
<text x="58.3" y="340.5">1</text>
<text x="88.9" y="340.5">2</text>
<text x="119.3" y="340.5">3</text>
<text x="149.8" y="340.5">4</text>
<text x="180.2" y="340.5">5</text>
<text x="210.7" y="340.5">6</text>
<text x="241.1" y="340.5">7</text>
<text x="271.6" y="340.5">8</text>
<text x="302" y="340.5">9</text>
<text x="331.9" y="340.5">10</text>
<text x="362.3" y="340.5">11</text>
<text x="392.8" y="340.5">12</text>
<text x="423.3" y="340.5">13</text>
<text x="453.7" y="340.5">14</text>
<text x="484.2" y="340.5">15</text>
<text x="514.6" y="340.5">16</text>
<text x="545.1" y="340.5">17</text>
</g>
</svg>
